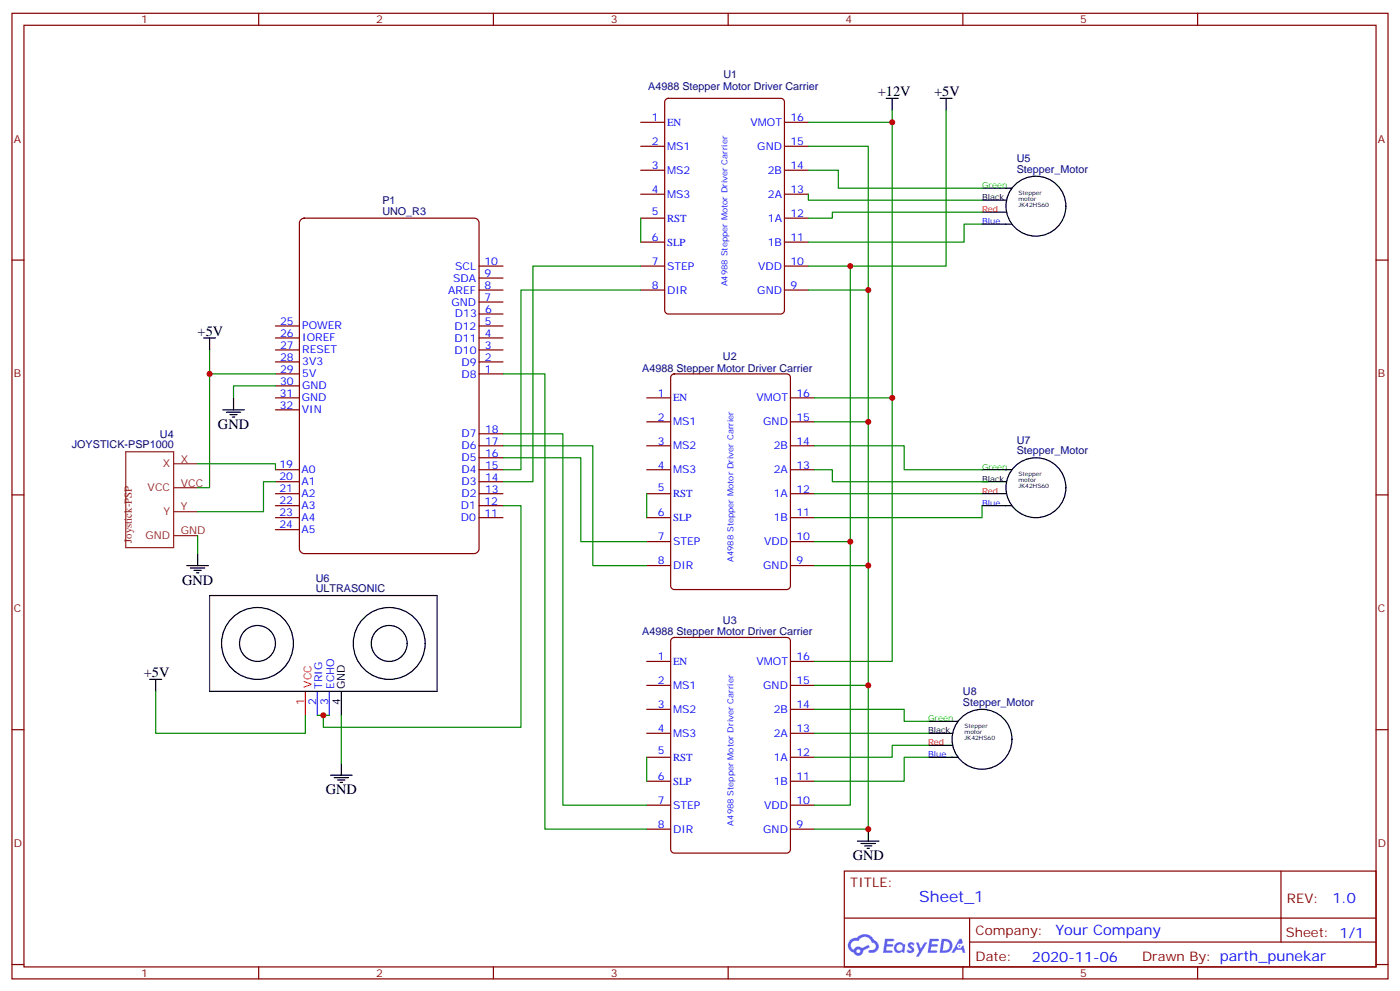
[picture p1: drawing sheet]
<svg xmlns="http://www.w3.org/2000/svg" width="412mm" height="292mm" viewBox="0 0 412 292" stroke-linecap="round" stroke-linejoin="round" font-family="sans-serif">
<g fill="none" stroke="#870000" stroke-width=".35">
<path d="M3.5 3.9h405.4v284.4h-405.4zM7.1 7.4h398.2v277.3h-398.2zM76.2 3.9v3.5M145.3 3.9v3.5M214.5 3.9v3.5M283.6 3.9v3.5M352.8 3.9v3.5M3.5 76.6h3.6M405.3 76.6h3.6M3.5 145.7h3.6M405.3 145.7h3.6M3.5 214.9h3.6"/>
<path d="M405.3 214.9h3.6M248.7 256.5h156.6v28.2h-156.6zM377.3 256.5v20.9M248.7 270.4h156.5M285.6 277.4h119.6M285.6 270.4v14.1M3.5 284h3.6M76.2 284.7v3.6M145.3 284.7v3.6M214.5 284.7v3.6M283.6 284.7v3.6M352.8 284.7v3.6"/>
<path d="M405.3 284h3.6"/>
</g>
<g fill="#5487ff">
<path d="M267.7 277.7a1.22 1.22 0 0 1 1.7 .2l-.4 .6a.47 .47 0 0 0-.3-.4 .47 .47 0 0 0-.5 .2l.1 .2a1.14 1.14 0 0 1 .8 1.8 1.14 1.14 0 0 1-1.9 0l-.2-.2 .5-.6 .7 .5a.29 .29 0 0 0 .3-.3 .29 .29 0 0 0-.2-.3 1.04 1.04 0 0 1-.6-1.7z"/>
<path d="M260.7 276.4h2.4l.3 .2-.2 .5-1.8 .1-.1 .8h1.5l.3 .4-.3 .4h-1.6l-.2 1.1h1.7l.2 .3-.2 .3-2.6 .1z"/>
<path d="M273.8 276.4h2.4l.3 .2-.1 .5-1.8 .1-.2 .8h1.6l.3 .4-.4 .4h-1.6l-.1 1.1h1.7l.2 .3-.2 .3-2.6 .1z"/>
<path d="M282.6 276.4h.7l.3 1.3-.6 .3a.69 .69 0 0 0-1 .3 .69 .69 0 0 0 .4 .9 .69 .69 0 0 0 .9-.6l.5-.2 .6 2.2h-.8l-.2-.9h-1.8l-.5 .9h-.8z"/>
<path d="M269.8 277.5h.8l.6 1.8 1.1-1.8h.9l-2.6 4.2h-.8l.9-1.5z"/>
<path d="M277.4 276.4l-.6 4.2h1.3a2.11 2.11 0 0 0 2.5-2.1 2.11 2.11 0 0 0-2.5-2.1zM278.1 277.2a1.39 1.39 0 0 1 1.7 1.4 1.39 1.39 0 0 1-1.8 1.3h-.3z"/>
<path d="M263.7 278.1a1.54 1.54 0 0 0-.1 2.1 1.54 1.54 0 0 0 2.2 .1l.6 .3 .3-2.3-.2-.3h-.4a1.49 1.49 0 0 0-2.4 .1zM264 279.1a.94 .94 0 0 1 1.8 0 .94 .94 0 0 1-1.8 0z"/>
<path d="M250.4 276.8a2.18 2.18 0 0 0 1.1 3.7 1.44 1.44 0 0 0 1.6 .9 1.44 1.44 0 0 0 1.2-1.4l2-1-.5-.8-1.9 1a1.47 1.47 0 0 0-2.4 .4 1.39 1.39 0 0 1-.7-1.9 1.39 1.39 0 0 1 2-.5 2.12 2.12 0 0 1 2.2-1.3 2.12 2.12 0 0 1 1.9 1.7 1.14 1.14 0 0 1 1.1 1.4 1.14 1.14 0 0 1-1.7 .7 .43 .43 0 0 0-.5 .4 .43 .43 0 0 0 .4 .5 1.98 1.98 0 0 0 2.5-1.2 1.98 1.98 0 0 0-1.2-2.6 3.1 3.1 0 0 0-5.3-.6l-.9 .1zM252.3 280.1a.55 .55 0 0 1 1.1 0 .55 .55 0 0 1-1.1 0z"/>
<circle cx="282.6" cy="278.5" r=".26"/>
</g>
<path d="M88.5 64.8l1.1-.6h50.1a1.41 1.41 0 0 1 1.4 1.5v95.9a1.51 1.51 0 0 1-1.4 1.4h-50.1a1.51 1.51 0 0 1-1.4-1.4v-95.9z" fill="none" stroke="#800000" stroke-width=".35"/>
<g fill="none" stroke="#870000" stroke-width=".35">
<path d="M188.7 36h7.1M196 29.4l.8-.4h33.2l.9 .4 .2 .6v61.4l-.5 .9-.6 .2h-33.2l-.8-.5-.2-.6v-61.4zM231.1 36h7M188.7 43.1h7.1M188.7 50.1h7.1M188.7 57.2h7.1M231.1 43.1h7M231.1 50.1h7M231.1 57.2h7M141.1 78.4h7.1M188.7 78.4h7.1M188.7 64.2h7.1"/>
<path d="M188.7 71.3h7.1M231.1 78.4h7M231.1 64.2h7M231.1 71.3h7M81.1 99.5h7.1M81.1 96h7.1M141.1 99.5h7.1M141.1 96h7.1M141.1 92.5h7.1M141.1 88.9h7.1M141.1 85.4h7.1M141.1 81.9h7.1"/>
<path d="M188.7 85.4h7.1M231.1 85.4h7M81.1 110.1h7.1M81.1 106.6h7.1M81.1 103h7.1M81.1 113.6h7.1M81.1 117.2h7.1M141.1 110.1h7.1M141.1 106.6h7.1M141.1 103h7.1M190.5 117.2h7.1M197.8 110.5l.8-.4h33.2l.8 .4 .2 .7v61.3l-.4 .9-.6 .2h-33.2l-.8-.5-.2-.6v-61.3z"/>
<path d="M232.8 117.2h7.1M81.1 138.3h7.1M81.1 120.7h7.1M141.1 138.3h7.1M141.1 134.8h7.1M141.1 131.3h7.1M141.1 127.7h7.1M190.5 138.3h7.1M190.5 131.3h7.1M190.5 124.2h7.1M232.8 138.3h7.1M232.8 131.3h7.1"/>
<path d="M232.8 124.2h7.1M81.1 152.4h7.1M81.1 148.9h7.1M81.1 145.4h7.1M81.1 141.9h7.1M81.1 156h7.1M141.1 152.4h7.1M141.1 148.9h7.1M141.1 145.4h7.1M141.1 141.9h7.1M190.5 152.4h7.1M190.5 145.4h7.1"/>
<path d="M190.5 159.5h7.1M232.8 152.4h7.1M232.8 145.4h7.1M232.8 159.5h7.1M190.5 166.5h7.1M232.8 166.5h7.1M190.5 194.8h7.1M197.8 188.1l.8-.4h33.2l.8 .4 .2 .7v61.4l-.4 .8-.6 .2h-33.2l-.8-.5-.2-.5v-61.4zM232.8 194.8h7.1M190.5 201.8h7.1M190.5 208.9h7.1M190.5 215.9h7.1"/>
<path d="M232.8 201.8h7.1M232.8 208.9h7.1M232.8 215.9h7.1M190.5 223h7.1M190.5 230h7.1M190.5 237.1h7.1M232.8 223h7.1M232.8 230h7.1M232.8 237.1h7.1M190.5 244.2h7.1M232.8 244.2h7.1"/>
</g>
<path d="M37 133h14.2v28.3h-14.2zM51.2 136.6h7M51.2 150.7h7M51.2 143.6h7M51.2 157.7h7" fill="none" stroke="#8c2424" stroke-width=".35"/>
<path d="M90 203.6v7" fill="none" stroke="#f00" stroke-width=".35"/>
<path d="M93.5 203.6v7M97 203.6v7" fill="none" stroke="#00f" stroke-width=".35"/>
<g fill="none" stroke="#000" stroke-width=".35">
<path d="M261.1 29h3.5M262.8 29v3.5M276.9 29h3.6M278.7 29v3.5M289.3 58.9h7M298 55.4h-8.7M289.3 62.5h7M289.3 66h8.7M60 99.5h3.5M61.7 99.5v3.5M68.8 117.2v3.5M65.6 120.7h6.4"/>
<path d="M66.7 121.4h4.2M67.7 122.1h2.1M68.4 122.8h.7M298 138.3h-8.7M289.3 141.9h7M289.3 145.4h7M289.3 148.9h8.7M55 166.5h6.4M56.1 167.3h4.2M57.1 168h2.2M57.9 168.7h.7M58.2 163v3.5"/>
<path d="M61.7 175.4h67.1M44.1 200.1h3.5M45.9 200.1v3.5M61.7 203.6h67.1M100.5 203.6v7M273.4 215.9h7.1M273.4 219.5h7.1M282.1 212.4h-8.7M97.4 228.3h6.3M98.4 229h4.3M99.5 229.7h2.1M100.2 230.4h.7"/>
<path d="M100.5 224.8v3.5M273.4 223h8.7M252.6 247.7h6.3M253.6 248.4h4.3M254.7 249.1h2.1M255.4 249.8h.7M255.8 244.2v3.5"/>
<circle cx="305.2" cy="60.7" r="8.8"/>
<circle cx="305.2" cy="143.6" r="8.8"/>
<circle cx="75.8" cy="189.5" r="10.6"/>
<circle cx="75.8" cy="189.5" r="5.3"/>
<circle cx="114.7" cy="189.5" r="10.6"/>
<circle cx="114.7" cy="189.5" r="5.3"/>
<circle cx="289.3" cy="217.7" r="8.8"/>
</g>
<path d="M61.7 175.4v28.2M128.8 175.4v28.2" fill="none" stroke="#333" stroke-width=".35"/>
<g fill="none" stroke="#008700" stroke-width=".35">
<path d="M238.1 36h24.7v81.2h-22.9M262.8 32.5v3.5M278.7 32.5v45.9h-28.2M238.1 43.1h17.7v81.1M238.1 57.2v1.7h51.2M238.1 50.1h8.8v5.3h42.4M188.7 78.4h-31.7v63.5h-8.8M188.7 64.2v7.1M238.1 78.4h12.4v81.1M289.3 66h-5.3v5.3h-45.9M289.3 62.5h-44.1v1.7h-7.1M188.7 85.4h-35.2v52.9h-5.3"/>
<path d="M238.1 85.4h17.7M61.7 103v7.1h19.4M61.7 110.1v33.5h-3.5M81.1 113.6h-12.3v3.6M148.2 110.1h12.3v134.1h30M262.8 117.2v77.6h-22.9M58.2 136.6h22.9v1.7M148.2 134.8h22.9v24.7h19.4M148.2 131.3h26.4v35.2h15.9M148.2 127.7h17.6v109.4h24.7M239.9 124.2h15.9v77.6h-15.9M239.9 138.3h5.3v3.6h45.8"/>
<path d="M239.9 131.3h26.4v7h23M58.2 157.7v5.3M81.1 141.9h-3.5v8.8h-19.4M148.2 148.9h5.3v65.3h-58.3v-3.6M190.5 145.4v7M239.9 159.5h10.6v77.6h-10.6M239.9 145.4h49.4M289.3 148.9v3.5h-49.4M239.9 166.5h15.9M45.9 203.6v12.3h44.1v-5.3M93.5 210.6h3.5M100.5 210.6v14.2"/>
<path d="M239.9 208.9h26.4v3.5h7.1M239.9 215.9h33.5M255.8 201.8v42.4h-15.9M273.4 219.5h-10.6v3.5h-22.9M190.5 223v7M273.4 223h-7.1v7h-26.4"/>
</g>
<g fill="#c00">
<circle cx="255.8" cy="201.8" r=".88"/>
<circle cx="255.8" cy="124.2" r=".88"/>
<circle cx="262.8" cy="117.2" r=".88"/>
<circle cx="255.8" cy="166.5" r=".88"/>
<circle cx="255.8" cy="85.4" r=".88"/>
<circle cx="250.5" cy="159.5" r=".88"/>
<circle cx="95.3" cy="210.6" r=".88"/>
<circle cx="255.8" cy="244.2" r=".88"/>
<circle cx="262.8" cy="36" r=".88"/>
<circle cx="250.5" cy="78.4" r=".88"/>
<circle cx="61.7" cy="110.1" r=".88"/>
</g>
<text font-size="4.6" fill="#00f" x="270.8" y="265.5">Sheet_1</text>
<g font-size="4.2">
<text x="258.6" y="28.3">+12V</text>
<text x="275.2" y="28.3">+5V</text>
<text x="58.2" y="98.8">+5V</text>
<text x="64.2" y="126.3">GND</text>
<text x="53.6" y="172.2">GND</text>
<text x="42.3" y="199.4">+5V</text>
<text x="96" y="233.9">GND</text>
<text x="251.2" y="253.3">GND</text>
</g>
<g font-size="4.2" fill="#00f">
<text x="392.5" y="265.8">1.0</text>
<text x="310.9" y="275.3">Your Company</text>
<text x="304" y="283.1">2020-11-06</text>
</g>
<g font-size="3.9" fill="#800">
<text x="250.5" y="261.1">TITLE:</text>
<text x="379.1" y="265.8">REV:</text>
<text x="287.4" y="275.3">Company:</text>
<text x="378.7" y="275.9">Sheet: 1/1</text>
<text x="287.4" y="283">Date:</text>
<text x="336.4" y="283.1">Drawn By: parth_punekar</text>
</g>
<g font-size="3.2" fill="#800">
<text x="41.6" y="6.9">1</text>
<text x="110.8" y="6.9">2</text>
<text x="179.9" y="6.9">3</text>
<text x="249.1" y="6.9">4</text>
<text x="318.2" y="6.9">5</text>
<text x="4.1" y="42">A</text>
<text x="405.9" y="42">A</text>
<text x="4.1" y="111.2">B</text>
<text x="405.9" y="111.2">B</text>
<text x="4.1" y="180.3">C</text>
<text x="405.9" y="180.3">C</text>
<text x="4.1" y="249.4">D</text>
<text x="405.9" y="249.4">D</text>
<text x="41.6" y="287.7">1</text>
<text x="110.8" y="287.7">2</text>
<text x="179.9" y="287.7">3</text>
<text x="249.1" y="287.7">4</text>
<text x="318.2" y="287.7">5</text>
</g>
<g font-size="3.2" fill="#000080">
<text x="213.1" y="23">U1</text>
<text x="191" y="26.6">A4988 Stepper Motor Driver Carrier</text>
<text x="299.5" y="47.8">U5</text>
<text x="299.5" y="50.8">Stepper_Motor</text>
<text x="112.6" y="63.2">UNO_R3</text>
<text x="112.6" y="60">P1</text>
<text x="213" y="106.1">U2</text>
<text x="189.2" y="109.5">A4988 Stepper Motor Driver Carrier</text>
<text x="21.2" y="132">JOYSTICK-PSP1000</text>
<text x="47.1" y="129">U4</text>
<text x="299.5" y="130.7">U7</text>
<text x="299.5" y="133.7">Stepper_Motor</text>
<text x="93" y="171.3">U6</text>
<text x="93" y="174.3">ULTRASONIC</text>
<text x="213" y="183.7">U3</text>
<text x="189.2" y="187.1">A4988 Stepper Motor Driver Carrier</text>
<text x="283.6" y="207.8">Stepper_Motor</text>
<text x="283.6" y="204.7">U8</text>
</g>
<g font-size="3.2" fill="#00f">
<text x="192" y="35.7">1</text>
<text x="232.8" y="35.7">16</text>
<text x="196.5" y="37.1">EN</text>
<text x="221.1" y="37.1">VMOT</text>
<text x="192" y="42.7">2</text>
<text x="196.5" y="44.1">MS1</text>
<text x="223.1" y="44.1">GND</text>
<text x="232.8" y="42.7">15</text>
<text x="192" y="49.8">3</text>
<text x="196.5" y="51.2">MS2</text>
<text x="226.2" y="51.2">2B</text>
<text x="232.8" y="49.8">14</text>
<text x="192" y="56.8">4</text>
<text x="196.5" y="58.2">MS3</text>
<text x="226.2" y="58.2">2A</text>
<text x="232.8" y="56.8">13</text>
<text x="192" y="63.4">5</text>
<text x="196.5" y="65.3">RST</text>
<text x="226.2" y="65.3">1A</text>
<text x="232.8" y="63.9">12</text>
<text x="192" y="70.9">6</text>
<text x="232.8" y="70.9">11</text>
<text x="192" y="78">7</text>
<text x="196.5" y="72.4">SLP</text>
<text x="226.2" y="72.4">1B</text>
<text x="232.8" y="78">10</text>
<text x="133.5" y="83">SDA</text>
<text x="134.1" y="79.4">SCL</text>
<text x="142.7" y="81.6">9</text>
<text x="142.7" y="78">10</text>
<text x="196.5" y="79.4">STEP</text>
<text x="223.3" y="79.4">VDD</text>
<text x="132" y="86.5">AREF</text>
<text x="142.7" y="88.6">7</text>
<text x="142.7" y="85.1">8</text>
<text x="192" y="85.1">8</text>
<text x="196.5" y="86.5">DIR</text>
<text x="223.1" y="86.5">GND</text>
<text x="232.8" y="85.1">9</text>
<text x="82.5" y="95.6">25</text>
<text x="133" y="90">GND</text>
<text x="134" y="93.5">D13</text>
<text x="142.8" y="95.7">5</text>
<text x="143" y="92.1">6</text>
<text x="82.5" y="99.1">26</text>
<text x="89" y="97">POWER</text>
<text x="89" y="100.5">IOREF</text>
<text x="133.9" y="97.1">D12</text>
<text x="133.9" y="100.6">D11</text>
<text x="142.8" y="99.2">4</text>
<text x="82.5" y="102.6">27</text>
<text x="82.5" y="106.2">28</text>
<text x="89" y="104.1">RESET</text>
<text x="89" y="107.6">3V3</text>
<text x="133.9" y="104.1">D10</text>
<text x="135.9" y="107.6">D9</text>
<text x="142.8" y="106.2">2</text>
<text x="142.8" y="102.7">3</text>
<text x="82.5" y="109.7">29</text>
<text x="82.5" y="113.2">30</text>
<text x="89" y="111.1">5V</text>
<text x="135.9" y="111.2">D8</text>
<text x="142.8" y="109.8">1</text>
<text x="82.4" y="116.8">31</text>
<text x="88.9" y="118.2">GND</text>
<text x="89" y="114.6">GND</text>
<text x="193.8" y="116.8">1</text>
<text x="198.3" y="118.2">EN</text>
<text x="222.8" y="118.2">VMOT</text>
<text x="234.6" y="116.8">16</text>
<text x="82.4" y="120.3">32</text>
<text x="88.9" y="121.7">VIN</text>
<text x="193.8" y="123.9">2</text>
<text x="198.3" y="125.3">MS1</text>
<text x="224.8" y="125.3">GND</text>
<text x="234.6" y="123.9">15</text>
<text x="135.9" y="128.8">D7</text>
<text x="142.9" y="130.9">17</text>
<text x="142.9" y="127.4">18</text>
<text x="193.8" y="130.9">3</text>
<text x="234.6" y="130.9">14</text>
<text x="82.3" y="137.9">19</text>
<text x="135.9" y="135.9">D5</text>
<text x="135.9" y="132.3">D6</text>
<text x="142.9" y="138">15</text>
<text x="142.9" y="134.4">16</text>
<text x="193.8" y="138">4</text>
<text x="198.3" y="132.3">MS2</text>
<text x="227.9" y="132.3">2B</text>
<text x="234.6" y="138">13</text>
<text x="82.3" y="141.4">20</text>
<text x="88.8" y="139.3">A0</text>
<text x="88.8" y="142.8">A1</text>
<text x="135.9" y="142.9">D3</text>
<text x="135.9" y="139.4">D4</text>
<text x="142.9" y="141.5">14</text>
<text x="198.3" y="139.4">MS3</text>
<text x="227.9" y="139.4">2A</text>
<text x="82.3" y="145">21</text>
<text x="82.3" y="148.5">22</text>
<text x="88.8" y="146.4">A2</text>
<text x="88.8" y="149.9">A3</text>
<text x="135.8" y="150">D1</text>
<text x="135.9" y="146.4">D2</text>
<text x="142.7" y="148.6">12</text>
<text x="142.9" y="145">13</text>
<text x="193.8" y="144.5">5</text>
<text x="198.3" y="146.4">RST</text>
<text x="227.9" y="146.4">1A</text>
<text x="234.6" y="145">12</text>
<text x="82.3" y="152">23</text>
<text x="82.3" y="155.5">24</text>
<text x="88.8" y="153.4">A4</text>
<text x="135.8" y="153.5">D0</text>
<text x="142.7" y="152.1">11</text>
<text x="193.8" y="152.1">6</text>
<text x="198.3" y="153.5">SLP</text>
<text x="227.9" y="153.5">1B</text>
<text x="234.6" y="152.1">11</text>
<text x="88.8" y="157">A5</text>
<text x="193.8" y="159.1">7</text>
<text x="198.3" y="160.5">STEP</text>
<text x="225.1" y="160.5">VDD</text>
<text x="234.6" y="159.1">10</text>
<text x="193.8" y="166.2">8</text>
<text x="198.3" y="167.6">DIR</text>
<text x="224.8" y="167.6">GND</text>
<text x="234.6" y="166.2">9</text>
<text x="193.8" y="194.4">1</text>
<text x="198.3" y="195.8">EN</text>
<text x="222.8" y="195.8">VMOT</text>
<text x="234.6" y="194.4">16</text>
<text x="94.9" y="202.9" transform="rotate(-90 94.9 202.9)">TRIG</text>
<text x="98.4" y="202.9" transform="rotate(-90 98.4 202.9)">ECHO</text>
<text x="193.8" y="201.5">2</text>
<text x="198.3" y="202.9">MS1</text>
<text x="224.8" y="202.9">GND</text>
<text x="234.6" y="201.5">15</text>
<text x="93.1" y="207.7" transform="rotate(-90 93.1 207.7)">2</text>
<text x="96.7" y="207.7" transform="rotate(-90 96.7 207.7)">3</text>
<text x="193.8" y="208.5">3</text>
<text x="198.3" y="209.9">MS2</text>
<text x="227.9" y="209.9">2B</text>
<text x="234.6" y="208.5">14</text>
<text x="193.8" y="215.6">4</text>
<text x="234.6" y="215.6">13</text>
<text x="198.3" y="217">MS3</text>
<text x="227.9" y="217">2A</text>
<text x="193.8" y="222.1">5</text>
<text x="198.3" y="224">RST</text>
<text x="227.9" y="224">1A</text>
<text x="234.6" y="222.6">12</text>
<text x="193.8" y="229.7">6</text>
<text x="198.3" y="231.1">SLP</text>
<text x="227.9" y="231.1">1B</text>
<text x="234.6" y="229.7">11</text>
<text x="193.8" y="236.7">7</text>
<text x="198.3" y="238.2">STEP</text>
<text x="225.1" y="238.2">VDD</text>
<text x="234.6" y="236.7">10</text>
<text x="193.8" y="243.8">8</text>
<text x="198.3" y="245.2">DIR</text>
<text x="224.8" y="245.2">GND</text>
<text x="234.6" y="243.8">9</text>
</g>
<g font-size="3.2" fill="#8d2323">
<text x="47.9" y="137.6">X</text>
<text x="53.3" y="136.2">X</text>
<text x="53.3" y="143.3">VCC</text>
<text x="43.5" y="144.7">VCC</text>
<text x="48.1" y="151.7">Y</text>
<text x="53.3" y="150.3">Y</text>
<text x="38.8" y="159.8" transform="rotate(-90 38.8 159.8)">Joystick-PSP</text>
<text x="42.8" y="158.8">GND</text>
<text x="53.3" y="157.4">GND</text>
</g>
<g font-size="3.2" fill="#f00">
<text x="91.7" y="202.5" transform="rotate(-90 91.7 202.5)">VCC</text>
<text x="89.6" y="207.7" transform="rotate(-90 89.6 207.7)">1</text>
</g>
<g font-size="3.2">
<text x="101.6" y="202.9" transform="rotate(-90 101.6 202.9)">GND</text>
<text x="100.2" y="207.7" transform="rotate(-90 100.2 207.7)">4</text>
</g>
<g font-size="2.5" fill="#0f0">
<text x="289.3" y="55.4">Green</text>
<text x="289.3" y="138.3">Green</text>
<text x="273.4" y="212.4">Green</text>
</g>
<g font-size="2.5">
<text x="289.3" y="58.9">Black</text>
<text x="289.3" y="141.9">Black</text>
<text x="273.4" y="215.9">Black</text>
</g>
<g font-size="2.5" fill="#f00">
<text x="289.3" y="62.5">Red</text>
<text x="289.3" y="145.4">Red</text>
<text x="273.4" y="219.5">Red</text>
</g>
<g font-size="2.5" fill="#00f">
<text x="289.3" y="66">Blue</text>
<text x="214.3" y="84.3" transform="rotate(-90 214.3 84.3)">A4988 Stepper Motor Driver Carrier</text>
<text x="289.3" y="148.9">Blue</text>
<text x="216" y="165.5" transform="rotate(-90 216 165.5)">A4988 Stepper Motor Driver Carrier</text>
<text x="273.4" y="223">Blue</text>
<text x="216" y="243.1" transform="rotate(-90 216 243.1)">A4988 Stepper Motor Driver Carrier</text>
</g>
<g font-size="1.8">
<text x="300" y="57.4">Stepper</text>
<text x="300" y="59.1">motor</text>
<text x="300" y="60.9">JK42HS60</text>
<text x="300" y="140.3">Stepper</text>
<text x="300" y="142">motor</text>
<text x="300" y="143.8">JK42HS60</text>
<text x="284.1" y="214.4">Stepper</text>
<text x="284.1" y="216.1">motor</text>
<text x="284.1" y="217.9">JK42HS60</text>
</g>
</svg>
